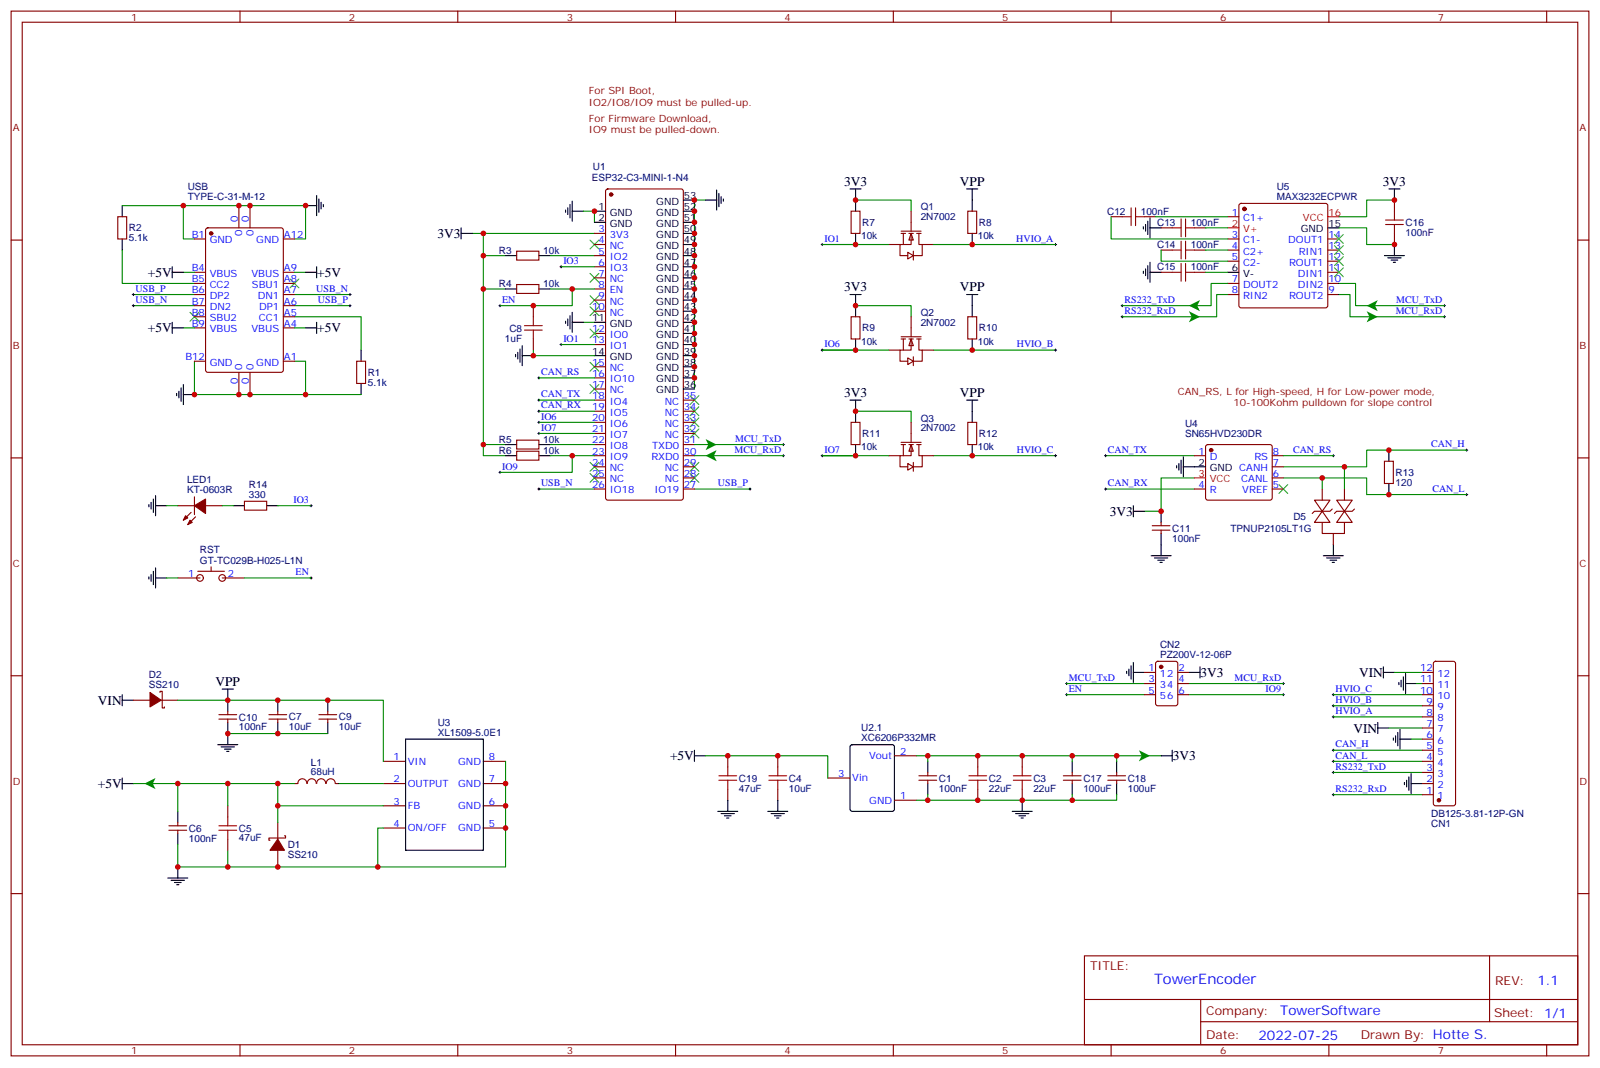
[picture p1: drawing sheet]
<svg xmlns="http://www.w3.org/2000/svg" width="508mm" height="339mm" viewBox="0 0 508 339" stroke-linecap="round" stroke-linejoin="round" font-family="sans-serif">
<g fill="none" stroke="#870000" stroke-width=".35">
<path d="M3.5 3.5h501v331.6h-501zM7.1 7.1h493.8v324.5h-493.8zM76.2 3.5v3.6M145.3 3.5v3.6M214.5 3.5v3.6M283.6 3.5v3.6M352.8 3.5v3.6M421.9 3.5v3.6M491.1 3.5v3.6M3.5 76.2h3.6M37.4 68.8h2.8v7h-2.8zM61.7 75.8h3.6"/>
<path d="M65.5 72.5l.5-.2h23.3l.6 .5 .1 44.7-.5 .6-23.5 .1-.7-.5v-44.7zM75.8 65.3v7M79.4 65.3v7M90 75.8h3.5M188.7 74.1h3.6M188.7 77.6h3.6M192.5 60.2l.5-.2h23.3l.6 .4 .1 97.6-.5 .7-23.5 .1-.7-.5v-97.6zM500.9 76.2h3.6M61.7 86.4h3.6M61.7 90h3.6M61.7 93.5h3.6M61.7 97h3.6"/>
<path d="M90 86.4h3.5M90 90h3.5M90 93.5h3.5M90 97h3.5M169.3 97v3.5M188.7 81.1h3.6M188.7 84.7h3.6M188.7 88.2h3.6M188.7 91.7h3.6M188.7 95.2h3.6M188.7 98.8h3.6M61.7 100.5h3.6"/>
<path d="M61.7 104.1h3.6M61.7 114.7h3.6M75.8 118.2v7M79.4 118.2v7M90 100.5h3.5M90 104.1h3.5M90 114.7h3.5M113.2 114.7h2.9v7h-2.9zM169.3 107.6v3.5M188.7 105.8h3.6M188.7 109.4h3.6M188.7 116.4h3.6"/>
<path d="M188.7 119.9h3.6M188.7 123.5h3.6M188.7 127h3.6M188.7 130.5h3.6M188.7 134.1h3.6M188.7 137.6h3.6M217 127h3.5M217 130.5h3.5M217 134.1h3.5M217 137.6h3.5M3.5 145.3h3.6M188.7 141.1h3.6"/>
<path d="M188.7 144.6h3.6M188.7 148.2h3.6M188.7 151.7h3.6M188.7 155.2h3.6M217 141.1h3.5M217 144.6h3.5M217 148.2h3.5M217 151.7h3.5M217 155.2h3.5M500.9 145.3h3.6M3.5 214.5h3.6M50.8 219.8v-.4h.7v5.3h.7v-.3"/>
<path d="M500.9 214.5h3.6M42.3 222.3h5.3M51.2 222.3h5.2M246.9 239.9v3.5M284 239.9h7M310.4 239.9v3.5M324.6 239.9v3.5M72.3 255.8v3.5M93.5 248.7h1M94.6 248.7a1.41 1.41 0 0 1 1.4-1.5 1.41 1.41 0 0 1 1.4 1.5M97.6 248.7a1.41 1.41 0 0 1 1.4-1.5 1.41 1.41 0 0 1 1.4 1.5M100.6 248.7a1.41 1.41 0 0 1 1.4-1.5 1.41 1.41 0 0 1 1.4 1.5"/>
<path d="M103.6 248.7a1.41 1.41 0 0 1 1.4-1.5 1.41 1.41 0 0 1 1.4 1.5M106.5 248.7h1.1M121.7 241.7h7.1M121.7 248.7h7.1M121.7 255.8h7.1M153.5 241.7h7M153.5 248.7h7M153.5 255.8h7M246.9 250.5v3.5M262.8 246.9h7.1M284 254h7M291.7 247.7h5.7"/>
<path d="M291.7 246.2h5.7M294.6 245.2v1M294.6 247.7v1M310.4 250.5v3.5M324.6 250.5v3.5M53.6 263.5h5.7M53.6 262.1h5.7M56.4 261.1v1M56.4 263.5v1.1M72.3 266.3v3.6M88.2 261.1v5.2M88.2 269.9v5.3"/>
<path d="M90.3 265.3h.4v.7h-5.3v.7h.3M121.7 262.8h7.1M153.5 262.8h7M3.5 283.6h3.6M500.9 283.6h3.6M344.3 303.4h156.6v28.2h-156.6zM344.3 317.2h156.5M381.2 317.2v14.1M472.9 303.4v20.9M76.2 331.6v3.5M145.3 331.6v3.5M214.5 331.6v3.5"/>
<path d="M283.6 331.6v3.5M352.8 331.6v3.5M381.2 324.3h119.6M421.9 331.6v3.5M491.1 331.6v3.5"/>
</g>
<g fill="none" stroke="#008700" stroke-width=".35">
<path d="M38.8 79.4v10.6h22.9M38.8 65.3h19.4M61.7 75.8h-3.5v-10.5h38.8v10.5h-3.5M149.9 74.1h38.8M153.5 74.1v70.5h7M185.2 67h3.5v3.6M224 63.5h-3.5v60M42.3 97h19.4M42.3 93.5h19.4M58.2 86.4h3.5M93.5 97h17.6M93.5 93.5h17.6"/>
<path d="M93.5 86.4h3.5M153.5 81.1h7M153.5 91.7h7M174.6 81.1h14.1M174.6 91.7h14.1M181.7 91.7v5.3h-23M58.2 104.1h3.5M61.7 114.7v10.5h35.3v-10.5h-3.5M93.5 100.5h21.2v10.6M93.5 104.1h3.5M185.2 102.3h3.5M97 125.2h17.7"/>
<path d="M171.1 127h17.6M171.1 130.5h17.6M171.1 134.1h17.6M153.5 141.1h7M171.1 155.2h17.6M174.6 144.6h14.1M174.6 141.1h14.1M181.7 144.6v5.3h-23M220.5 155.2h17.6M56.4 222.3h65.3v19.4M291 239.9h77.7M294.6 239.9v1.8"/>
<path d="M42.3 248.7h14.1M72.3 248.7h-15.9v8.8M88.2 248.7h-15.9v7.1M88.2 255.8h33.5M93.5 248.7h-5.3v12.4M107.6 248.7h14.1M160.5 241.7v33.5h-40.6v-12.4h1.8M291 254h33.6M294.6 252.2v1.8M56.4 268.1v7.1h15.9M72.3 269.9v5.3h47.6"/>
</g>
<g fill="none" stroke="#000" stroke-width=".35">
<path d="M38.8 65.3v3.5M38.8 75.8v3.6M97 65.3h3.5M100.5 62.1v6.3M101.2 63.1v4.3M102 64.2v2.1M102.7 64.9v.7M146.4 74.1h3.5M146.4 72.3v3.5M179.6 66.7v.7M180.3 66v2.1M181 64.9v4.2"/>
<path d="M181.7 63.9v6.3M181.7 67h3.5M188.7 67h3.6M188.7 70.6h3.6M217 63.5h3.5M217 67h3.5M217 70.6h3.5M217 77.6h3.5M217 74.1h3.5M224 63.5h3.5M227.5 60.3v6.4M228.2 61.4v4.2"/>
<path d="M229 62.4v2.2M229.7 63.1v.8M181.7 99.1v6.4M217 98.8h3.5M217 95.2h3.5M217 91.7h3.5M217 88.2h3.5M217 84.7h3.5M217 81.1h3.5M114.7 111.1v3.6M163.7 112.5v.7M164.4 111.8v2.1"/>
<path d="M165.1 110.8v4.2M165.8 112.9h3.5M165.8 109.7v6.4M179.6 102v.7M180.3 101.2v2.2M181 100.2v4.2M181.7 102.3h3.5M188.7 102.3h3.6M188.7 112.9h3.6M217 102.3h3.5M217 112.9h3.5M217 119.9h3.5"/>
<path d="M217 116.4h3.5M217 109.4h3.5M217 105.8h3.5M56.1 124.9v.7M56.8 124.2v2.1M57.5 123.1v4.3M58.2 125.2h3.5M58.2 122.1v6.3M114.7 121.7v3.5M217 123.5h3.5M38.8 220.5v3.5M38.8 222.3h3.5"/>
<path d="M128.8 234.6h24.7v35.3h-24.7zM270.1 236.6l.5-.2h12.7l.6 .4 .1 20-.5 .7h-12.9l-.7-.4v-20zM368.7 239.9h3.5M372.2 238.1v3.6M38.8 246.9v3.6M38.8 248.7h3.5M56.4 257.5v3.6M294.6 241.7v3.5M294.6 248.7v3.5M321.4 257.5h6.3M322.4 258.2h4.3M323.5 258.9h2.1"/>
<path d="M324.2 259.6h.7M324.6 254v3.5M56.4 264.6v3.5"/>
</g>
<g fill="none" stroke="#3c3" stroke-width=".35">
<path d="M187.3 76.2l2.8 2.8M190.1 76.2l-2.8 2.8M60.3 99.1l2.8 2.9M63.1 99.1l-2.8 2.9M92.1 88.5l2.8 2.9M94.9 88.5l-2.8 2.9M187.3 86.8l2.8 2.8M187.3 93.8l2.8 2.9M187.3 97.4l2.8 2.8M190.1 86.8l-2.8 2.8M190.1 93.8l-2.8 2.9M190.1 97.4l-2.8 2.8"/>
<path d="M187.3 115l2.8 2.8M187.3 104.4l2.8 2.8M190.1 115l-2.8 2.8M190.1 104.4l-2.8 2.8M187.3 122.1l2.8 2.8M190.1 122.1l-2.8 2.8M219.1 136.2l2.8 2.8M219.1 132.6l2.8 2.9M219.1 129.1l2.8 2.8M219.1 125.6l2.8 2.8M221.9 136.2l-2.8 2.8M221.9 132.6l-2.8 2.9"/>
<path d="M221.9 129.1l-2.8 2.8M221.9 125.6l-2.8 2.8M187.3 146.8l2.8 2.8M187.3 150.3l2.8 2.8M190.1 146.8l-2.8 2.8M190.1 150.3l-2.8 2.8M219.1 146.8l2.8 2.8M219.1 150.3l2.8 2.8M221.9 150.3l-2.8 2.8M221.9 146.8l-2.8 2.8"/>
</g>
<g fill="#870000" stroke="#870000" stroke-width=".35">
<path d="M88.2 266.3l2.1 3.6h-4.6z"/>
<path d="M47.6 219.8l3.6 2.5-3.6 2.1z"/>
<circle cx="67" cy="74.1" r=".53"/>
<circle cx="194" cy="61.7" r=".53"/>
</g>
<g fill="none" stroke="#a10000" stroke-width=".35">
<path d="M166.5 104.8h5.7M166.5 103.4h5.7M169.3 100.5v2.9M169.3 104.8v2.8M72.3 259.3v2.8M244.1 247.7h5.7M244.1 246.2h5.7M246.9 243.4v2.8M246.9 247.7v2.8M307.6 247.7h5.7M307.6 246.2h5.7M310.4 243.4v2.8"/>
<path d="M310.4 247.7v2.8M321.7 247.7h5.7M321.7 246.2h5.7M324.6 243.4v2.8M324.6 247.7v2.8M69.5 263.5h5.6M69.5 262.1h5.6M72.3 263.5v2.8"/>
</g>
<g fill="none" stroke="#000" stroke-width=".32">
<path d="M42 93.5h.7M42 97h.7M42.3 93.1v.7M42.3 96.7v.7M110.8 93.5h.7M110.8 97h.7M111.1 93.1v.7M111.1 96.7v.7M158.4 97h.7M158.7 96.7v.7M170.7 127h.7M170.7 130.5h.7"/>
<path d="M170.7 134.1h.7M171.1 126.6v.8M171.1 130.2v.7M171.1 133.7v.7M158.4 149.9h.7M158.7 149.6v.7M170.7 155.2h.7M171.1 154.9v.7M237.8 155.2h.7M238.1 154.9v.7M248.4 141.1h.7M248.4 144.6h.7"/>
<path d="M248.7 140.8v.7M248.7 144.3v.7"/>
</g>
<g fill="#090">
<path d="M45.9 248.7l3.5-1.8-.9 1.8 .9 1.8z"/>
<path d="M361.6 238.1l3.5 1.8-3.5 1.8 .9-1.8z"/>
</g>
<g fill="none" stroke="#000" stroke-width=".35">
<path d="M69.1 236.4h6.4M70.2 237.1h4.2M71.3 237.8h2.1M72 238.5h.7M72.3 222.3v3.5M72.3 229.3v7.1M88.2 222.3v3.5M88.2 229.3v3.5M104.1 222.3v3.5M104.1 229.3v3.5M220.5 239.9h3.5M220.5 238.1v3.6"/>
<path d="M243.8 257.5h6.3M244.8 258.2h4.3M245.9 258.9h2.1M246.6 259.6h.7M246.9 254v3.5M53.3 278.7h6.3M54.3 279.4h4.3M56.4 275.2v3.5M55.4 280.1h2.1M56.1 280.8h.7"/>
</g>
<path d="M72.3 232.8h31.8M224 239.9h38.8v7" fill="none" stroke="#008700" stroke-width=".35"/>
<path d="M69.5 228.2h5.6M69.5 226.8h5.6M72.3 225.8v1M72.3 228.2v1.1M85.4 228.2h5.6M85.4 226.8h5.6M88.2 225.8v1M88.2 228.2v1.1M101.2 228.2h5.7M101.2 226.8h5.7M104.1 225.8v1M104.1 228.2v1.1" fill="none" stroke="#870000" stroke-width=".35"/>
<g fill="#fff" stroke="#870000" stroke-width=".35">
<path d="M289.3 74.1l.7 2.1h-1.4z"/>
<path d="M288.2 80.1l1.8 1-1.8 1.1z"/>
</g>
<g fill="none" stroke="#870000" stroke-width=".35">
<path d="M270.2 67h2.8v7.1h-2.8zM282.2 77.6h3.6M286.1 73.4h6.4M286.1 74.1h1.4M286.8 74.1v3.5M288.6 74.1h1.4M289.3 74.1v3.5h-3.5v3.5h2.4M289.3 67v6.4M290 79.7v2.9M291 74.1h1.5M291.7 74.1v3.5h1.1v3.5h-2.8M292.8 77.6h3.5"/>
<path d="M307.3 67h2.8v7.1h-2.8zM270.2 100.5h2.8v7.1h-2.8zM307.3 100.5h2.8v7.1h-2.8z"/>
</g>
<path d="M269.9 60h3.5M271.6 60v7M306.9 60h3.5M308.7 60v7M271.6 74.1v3.5M308.7 74.1v3.5M269.9 93.5h3.5M271.6 93.5v7M306.9 93.5h3.5M308.7 93.5v7M271.6 107.6v3.5M308.7 107.6v3.5" fill="none" stroke="#000" stroke-width=".35"/>
<path d="M261.1 77.6h21.1M271.6 63.5h17.7v3.5M296.3 77.6h38.8M271.6 97h17.7v3.5M261.1 111.1h21.1M296.3 111.1h38.8" fill="none" stroke="#008700" stroke-width=".35"/>
<path d="M260.7 77.6h.7M261.1 77.3v.7M334.8 77.6h.7M335.1 77.3v.7M260.7 111.1h.7M261.1 110.8v.7M334.8 111.1h.7M335.1 110.8v.7" fill="none" stroke="#000" stroke-width=".32"/>
<g fill="#fff" stroke="#870000" stroke-width=".35">
<path d="M289.3 107.6l.7 2.1h-1.4z"/>
<path d="M288.2 113.6l1.8 1.1-1.8 1z"/>
</g>
<g fill="none" stroke="#870000" stroke-width=".35">
<path d="M282.2 111.1h3.6M286.1 106.9h6.4M286.1 107.6h1.4M286.8 107.6v3.5M288.6 107.6h1.4M289.3 107.6v3.5h-3.5v3.6h2.4M289.3 100.5v6.4M290 113.2v2.9M291 107.6h1.5M291.7 107.6v3.5h1.1v3.6h-2.8M292.8 111.1h3.5M270.2 134.1h2.8v7h-2.8z"/>
<path d="M307.3 134.1h2.8v7h-2.8z"/>
</g>
<path d="M269.9 127h3.5M271.6 127v7.1M306.9 127h3.5M308.7 127v7.1M271.6 141.1v3.5M308.7 141.1v3.5" fill="none" stroke="#000" stroke-width=".35"/>
<path d="M271.6 130.5h17.7v3.6M261.1 144.6h21.1M296.3 144.6h38.8" fill="none" stroke="#008700" stroke-width=".35"/>
<path d="M260.7 144.6h.7M261.1 144.3v.7M334.8 144.6h.7M335.1 144.3v.7" fill="none" stroke="#000" stroke-width=".32"/>
<g fill="#fff" stroke="#870000" stroke-width=".35">
<path d="M289.3 141.1l.7 2.1h-1.4z"/>
<path d="M288.2 147.1l1.8 1.1-1.8 1z"/>
</g>
<g fill="none" stroke="#870000" stroke-width=".35">
<path d="M164 79.7h7.1v2.9h-7.1zM352.8 68.8h3.5M363.4 68.8h3.5M368.7 79.4h3.5M368.7 72.3h3.5M379.2 79.4h3.6M379.2 72.3h3.6M389.8 68.8h3.5M389.8 75.8h3.5M389.8 79.4h3.5M393.6 64.8l.5-.2h26.8l.5 .2 .2 .5v31.7l-.3 .5-.4 .2h-26.8l-.5-.2-.3-.5v-31.7zM421.6 75.8h3.5"/>
<path d="M421.6 79.4h3.5M442.7 63.5v3.5M442.7 74.1v3.5M164 90.3h7.1v2.8h-7.1zM368.7 86.4h3.5M379.2 86.4h3.6M389.8 82.9h3.5M389.8 90h3.5M389.8 93.5h3.5M421.6 82.9h3.5M421.6 90h3.5M421.6 93.5h3.5"/>
<path d="M421.6 86.4h3.5M164 139.7h7.1v2.8h-7.1zM289.3 134.1v6.3M164 143.2h7.1v2.8h-7.1zM282.2 144.6h3.6M286.1 140.4h6.4M286.1 141.1h1.4M286.8 141.1v3.5M288.6 141.1h1.4M289.3 141.1v3.5h-3.5v3.6h2.4M290 146.8v2.8M291 141.1h1.5"/>
<path d="M291.7 141.1v3.5h1.1v3.6h-2.8M292.8 144.6h3.5M379.2 144.6h3.6M379.2 155.2h3.6M383 141.3l.5-.2h19.7l.5 .2 .2 .5v16.2l-.2 .5-.5 .3h-19.7l-.5-.3-.2-.5v-16.2zM403.9 144.6h3.6M403.9 155.2h3.6M403.9 151.7h3.6M403.9 148.2h3.6M417.3 158.8h5l-2.5 3.5zM419.8 155.2v3.6M424.4 158.8h4.9l-2.4 3.5z"/>
<path d="M426.9 155.2v3.6M439.6 146.4h2.8v7.1h-2.8zM365.8 168.3h5.7M365.8 166.9h5.7M368.7 165.8v1.1M368.7 168.3v1M419.8 162.3l2.5 3.5h-5zM419.8 165.8v3.5h7.1v-3.5M423 161.6l-.7 .7h-5l-.7 .7M423.3 169.3v3.6M426.9 162.3l2.4 3.5h-4.9zM430 161.6l-.7 .7h-4.9l-.7 .7"/>
</g>
<path d="M406 153.8l2.9 2.8M408.9 153.8l-2.9 2.8" fill="none" stroke="#3c3" stroke-width=".35"/>
<g fill="none" stroke="#000" stroke-width=".32">
<path d="M458.3 97h.7M458.6 96.7v.7M170.7 119.9h.7M171.1 119.6v.7M177.8 109.4h.7M178.2 109v.7M170.7 137.6h.7M171.1 137.2v.7M350.7 144.6h.7M350.7 155.2h.7M351 144.3v.7M351 154.9v.7"/>
<path d="M423 144.6h.7M423.3 144.3v.7M465.3 157h.7M465.3 142.9h.7M465.7 142.5v.7M465.7 156.6v.7"/>
</g>
<g fill="none" stroke="#008700" stroke-width=".35">
<path d="M352.8 68.8v7h37M366.9 68.8h22.9M368.7 79.4v3.5h21.1M382.8 72.3h7M382.8 79.4h7M425.1 72.3h8.8v5.3h8.8M442.7 63.5h-8.8v5.3h-8.8M382.8 86.4h7M169.3 111.1v1.8h19.4M171.1 119.9h17.6M178.2 109.4h10.5M171.1 137.6h17.6"/>
<path d="M351 155.2h28.2M351 144.6h28.2M379.2 151.7h-10.5v10.6h-5.3M407.5 151.7h12.3v3.5M407.5 148.2h19.4v7M407.5 144.6h15.8M419.8 151.7h14.1v5.3h31.8M465.7 142.9h-31.8v5.3h-7"/>
</g>
<g fill="none" stroke="#000" stroke-width=".35">
<path d="M441 60h3.5M442.7 60v3.5M363 72v.7M363.7 71.3v2.1M364.4 70.2v4.2M365.1 72.3h3.6M365.1 69.1v6.4M421.6 72.3h3.5M442.7 77.6v3.5M160.5 81.1h3.5M160.5 91.7h3.5M171.1 81.1h3.5"/>
<path d="M171.1 91.7h3.5M363 86.1v.7M363.7 85.4v2.1M364.4 84.3v4.2M365.1 86.4h3.6M365.1 83.3v6.3M389.8 86.4h3.5M439.6 81.1h6.3M440.6 81.8h4.3M441.7 82.6h2.1M442.4 83.3h.7M160.5 141.1h3.5"/>
<path d="M160.5 144.6h3.5M171.1 141.1h3.5M171.1 144.6h3.5M373.6 147.8v.7M374.3 147.1v2.1M375 146v4.3M375.7 148.2h7.1M375.7 145v6.3M441 142.9v3.5M441 153.5v3.5M359.8 162.3h3.6M359.8 160.5v3.5"/>
<path d="M365.5 176.4h6.3M366.5 177.1h4.3M367.6 177.8h2.1M368.3 178.5h.7M368.7 162.3v3.5M368.7 169.3v7.1M420.2 176.4h6.3M421.2 177.1h4.2M422.3 177.8h2.1M423 178.5h.7M423.3 172.9v3.5M70.6 218.7h3.5"/>
<path d="M72.3 218.7v3.6"/>
</g>
<g fill="#870000" stroke="#870000" stroke-width=".35">
<circle cx="384.5" cy="142.9" r=".53"/>
<circle cx="395.1" cy="66.3" r=".53"/>
</g>
<path d="M389.8 72.3h3.5M421.6 68.8h3.5M379.2 151.7h3.6" fill="none" stroke="#f00" stroke-width=".35"/>
<g fill="none" stroke="#a10000" stroke-width=".35">
<path d="M356.3 68.8h2.8M359.1 66v5.6M360.5 66v5.6M360.5 68.8h2.9M372.2 72.3h2.8M372.2 79.4h2.8M375 69.5v5.6M375 76.6v5.6M376.4 69.5v5.6M376.4 76.6v5.6M376.4 72.3h2.8M376.4 79.4h2.8"/>
<path d="M439.9 69.8h5.7M439.9 71.3h5.7M442.7 67v2.8M442.7 71.3v2.8M372.2 86.4h2.8M375 83.6v5.7M376.4 83.6v5.7M376.4 86.4h2.8"/>
</g>
<g fill="#090">
<path d="M224 139.3l3.5 1.8-3.5 1.8 .9-1.8z"/>
<path d="M224 144.6l3.5-1.7-.8 1.7 .8 1.8z"/>
<path d="M433.9 97l3.5-1.8-.8 1.8 .8 1.8z"/>
</g>
<path d="M458.3 100.5h.7M458.6 100.2v.7" fill="none" stroke="#000" stroke-width=".32"/>
<path d="M425.1 93.5h3.5v7h30" fill="none" stroke="#008700" stroke-width=".35"/>
<path d="M433.9 98.8l3.5 1.7-3.5 1.8 .9-1.8z" fill="#090"/>
<path d="M389.8 90h-5.3v7h-28.2M389.8 93.5h-3.5v7h-30M425.1 90h5.3v7h28.2" fill="none" stroke="#008700" stroke-width=".35"/>
<path d="M356 97h.7M356.3 96.7v.7M356 100.5h.7M356.3 100.2v.7" fill="none" stroke="#000" stroke-width=".32"/>
<g fill="#090">
<path d="M377.5 97l3.5-1.8-.9 1.8 .9 1.8z"/>
<path d="M377.5 98.8l3.5 1.7-3.5 1.8 .9-1.8z"/>
</g>
<g fill="none" stroke="#008700" stroke-width=".35">
<path d="M178.2 84.7h10.5M220.5 141.1h28.2M220.5 144.6h28.2M52.9 160.5h3.5M70.6 160.5h3.5M88.2 160.5h10.6M52.9 183.4h3.5M77.6 183.4h21.2M338.7 217h24.7M377.5 217h30M442.7 213.4h8.9M449.8 217h1.8"/>
<path d="M338.7 220.5h24.7M340.4 239.9v1.8M354.5 239.9v1.8M377.5 220.5h30M423.3 220.5h28.3M423.3 224h28.3M423.3 227.5h28.3M423.3 238.1h28.3M441 231.1h10.6M448 234.6h3.6M340.4 252.2v1.8h-15.8M354.5 252.2v1.8h-14.1"/>
<path d="M423.3 241.7h28.3M423.3 245.2h28.3M423.3 252.2h28.3"/>
</g>
<g fill="#870000" stroke="#870000" stroke-width=".35">
<path d="M58.9 163.7l.7 .7-1.4 .7z"/>
<path d="M60.3 165.1l.7 .7-1.4 .7z"/>
<path d="M61.7 160.5l3.6-2.1v4.6z"/>
<circle cx="368.7" cy="211.7" r=".53"/>
<circle cx="456.8" cy="254" r=".53"/>
</g>
<g fill="none" stroke="#870000" stroke-width=".35">
<path d="M61.7 157.7v5.6M77.6 159.1h7.1v2.8h-7.1zM56.4 160.5h5.3M60.7 162.6l-2.5 2.5M62.1 164l-2.5 2.5M65.3 160.5h5.3M67 179.9v1.4M56.4 183.4h7.1M62.8 181.3h8.5M70.6 183.4h7M363.4 213.4h3.5M363.4 217h3.5"/>
<path d="M367.1 210.1l.5-.2h5.6l.7 .4v13l-.4 .7h-5.9l-.7-.4v-13zM373.9 213.4h3.6M373.9 217h3.6M451.6 213.4h3.5M451.6 217h3.5M455.3 210.1l.5-.2h5.6l.5 .2 .2 .5v44.5l-.2 .5-.5 .2h-5.6l-.5-.3-.2-.4v-44.5zM231.1 239.9v3.5M363.4 220.5h3.5M373.9 220.5h3.6M451.6 220.5h3.5M451.6 238.1h3.5M451.6 234.6h3.5"/>
<path d="M451.6 231.1h3.5M451.6 227.5h3.5M451.6 224h3.5M231.1 250.5v3.5M337.6 247.7h5.7M337.6 246.2h5.7M340.4 245.2v1M340.4 247.7v1M351.7 247.7h5.7M351.7 246.2h5.7M354.5 245.2v1M354.5 247.7v1"/>
<path d="M451.6 252.2h3.5M451.6 248.7h3.5M451.6 245.2h3.5M451.6 241.7h3.5"/>
<circle cx="63.5" cy="183.4" r="1.06"/>
<circle cx="70.6" cy="183.4" r="1.06"/>
</g>
<g fill="none" stroke="#000" stroke-width=".32">
<path d="M177.8 84.7h.7M178.2 84.3v.7M98.4 160.5h.7M98.8 160.2v.7M98.4 183.4h.7M98.8 183.1v.7M338.3 217h.7M338.7 216.6v.7M407.1 217h.7M407.5 216.6v.7M338.3 220.5h.7M338.7 220.1v.7"/>
<path d="M407.1 220.5h.7M407.5 220.1v.7M423 220.5h.7M423 224h.7M423 227.5h.7M423 238.1h.7M423.3 220.1v.7M423.3 223.7v.7M423.3 227.2v.7M423.3 237.8v.7M423 241.7h.7M423 245.2h.7"/>
<path d="M423 252.2h.7M423.3 241.3v.7M423.3 244.8v.7M423.3 251.9v.7"/>
</g>
<g fill="none" stroke="#000" stroke-width=".35">
<path d="M54.7 86.4h3.5M54.7 84.7v3.5M97 86.4h3.5M100.5 84.7v3.5M54.7 102.3v3.5M54.7 104.1h3.5M97 104.1h3.5M100.5 102.3v3.5M48 159.5v2.1M48.7 158.4v4.2M49.4 157.3v6.4M47.3 160.2v.7"/>
<path d="M49.4 160.5h3.5M74.1 160.5h3.5M84.7 160.5h3.5M47.3 183.1v.7M48 182.4v2.1M48.7 181.3v4.3M49.4 180.3v6.3M49.4 183.4h3.5M357.7 213.1v.7M358.4 212.4v2.1M359.1 211.3v4.2M359.8 213.4h3.6"/>
<path d="M359.8 210.3v6.3M377.5 213.4h3.5M381 211.7v3.5M439.2 213.4h3.5M439.2 211.7v3.5M444.1 216.6v.7M444.9 215.9v2.1M445.6 214.8v4.3M446.3 217h3.5M446.3 213.8v6.3M437.4 231.1h3.6M437.4 229.3v3.5"/>
<path d="M442.4 234.2v.8M443.1 233.5v2.2M443.8 232.5v4.2M444.5 234.6h3.5M444.5 231.4v6.4M227.9 257.5h6.3M229 258.2h4.2M230 258.9h2.1M230.7 259.6h.7M231.1 254v3.5M340.4 241.7v3.5M340.4 248.7v3.5"/>
<path d="M354.5 241.7v3.5M354.5 248.7v3.5M445.9 248.4v.7M446.6 247.7v2.1M447.3 246.6v4.2M448 248.7h3.6M448 245.5v6.4"/>
</g>
<path d="M423.7 74.4l2.8 2.9M423.7 78l2.8 2.8M426.5 74.4l-2.8 2.9M426.5 78l-2.8 2.8M423.7 81.5l2.8 2.8M423.7 85l2.8 2.8M426.5 81.5l-2.8 2.8M426.5 85l-2.8 2.8" fill="none" stroke="#3c3" stroke-width=".35"/>
<path d="M228.2 247.7h5.7M228.2 246.2h5.7M231.1 243.4v2.8M231.1 247.7v2.8" fill="none" stroke="#a10000" stroke-width=".35"/>
<g fill="#c00">
<circle cx="61.7" cy="125.2" r=".88"/>
<circle cx="79.4" cy="125.2" r=".88"/>
<circle cx="75.8" cy="125.2" r=".88"/>
<circle cx="79.4" cy="65.3" r=".88"/>
<circle cx="75.8" cy="65.3" r=".88"/>
<circle cx="188.7" cy="67" r=".88"/>
<circle cx="220.5" cy="63.5" r=".88"/>
<circle cx="220.5" cy="67" r=".88"/>
<circle cx="220.5" cy="70.6" r=".88"/>
<circle cx="220.5" cy="74.1" r=".88"/>
<circle cx="220.5" cy="77.6" r=".88"/>
<circle cx="220.5" cy="81.1" r=".88"/>
<circle cx="220.5" cy="84.7" r=".88"/>
<circle cx="220.5" cy="88.2" r=".88"/>
<circle cx="220.5" cy="91.7" r=".88"/>
<circle cx="220.5" cy="95.2" r=".88"/>
<circle cx="220.5" cy="98.8" r=".88"/>
<circle cx="220.5" cy="102.3" r=".88"/>
<circle cx="220.5" cy="105.8" r=".88"/>
<circle cx="220.5" cy="109.4" r=".88"/>
<circle cx="220.5" cy="112.9" r=".88"/>
<circle cx="220.5" cy="116.4" r=".88"/>
<circle cx="220.5" cy="119.9" r=".88"/>
<circle cx="97" cy="125.2" r=".88"/>
<circle cx="97" cy="65.3" r=".88"/>
<circle cx="58.2" cy="65.3" r=".88"/>
<circle cx="294.6" cy="239.9" r=".88"/>
<circle cx="294.6" cy="254" r=".88"/>
<circle cx="181.7" cy="144.6" r=".88"/>
<circle cx="153.5" cy="74.1" r=".88"/>
<circle cx="153.5" cy="81.1" r=".88"/>
<circle cx="153.5" cy="91.7" r=".88"/>
<circle cx="153.5" cy="141.1" r=".88"/>
<circle cx="181.7" cy="91.7" r=".88"/>
<circle cx="169.3" cy="97" r=".88"/>
<circle cx="160.5" cy="262.8" r=".88"/>
<circle cx="160.5" cy="255.8" r=".88"/>
<circle cx="160.5" cy="248.7" r=".88"/>
<circle cx="119.9" cy="275.2" r=".88"/>
<circle cx="88.2" cy="255.8" r=".88"/>
<circle cx="88.2" cy="248.7" r=".88"/>
<circle cx="88.2" cy="275.2" r=".88"/>
<circle cx="72.3" cy="248.7" r=".88"/>
<circle cx="72.3" cy="275.2" r=".88"/>
<circle cx="56.4" cy="248.7" r=".88"/>
<circle cx="246.9" cy="239.9" r=".88"/>
<circle cx="72.3" cy="222.2" r=".88"/>
<circle cx="104.1" cy="222.2" r=".88"/>
<circle cx="88.2" cy="222.2" r=".88"/>
<circle cx="72.3" cy="232.8" r=".88"/>
<circle cx="88.2" cy="232.8" r=".88"/>
<circle cx="56.4" cy="275.2" r=".88"/>
<circle cx="271.6" cy="63.5" r=".88"/>
<circle cx="271.6" cy="77.6" r=".88"/>
<circle cx="308.7" cy="77.6" r=".88"/>
<circle cx="308.7" cy="111.1" r=".88"/>
<circle cx="271.6" cy="111.1" r=".88"/>
<circle cx="271.6" cy="97" r=".88"/>
<circle cx="308.7" cy="144.6" r=".88"/>
<circle cx="271.6" cy="144.6" r=".88"/>
<circle cx="271.6" cy="130.5" r=".88"/>
<circle cx="426.9" cy="148.2" r=".88"/>
<circle cx="368.7" cy="162.3" r=".88"/>
<circle cx="169.3" cy="112.9" r=".88"/>
<circle cx="441" cy="142.9" r=".88"/>
<circle cx="419.8" cy="151.7" r=".88"/>
<circle cx="441" cy="157" r=".88"/>
<circle cx="310.4" cy="254" r=".88"/>
<circle cx="310.4" cy="239.9" r=".88"/>
<circle cx="324.6" cy="254" r=".88"/>
<circle cx="324.6" cy="239.9" r=".88"/>
<circle cx="442.7" cy="63.5" r=".88"/>
<circle cx="442.7" cy="77.6" r=".88"/>
<circle cx="340.4" cy="254" r=".88"/>
<circle cx="340.4" cy="239.9" r=".88"/>
<circle cx="354.5" cy="239.9" r=".88"/>
<circle cx="231.1" cy="239.9" r=".88"/>
</g>
<text font-size="4.6" fill="#00f" x="366.4" y="312.4">TowerEncoder</text>
<g font-size="4.2">
<text x="268" y="58.9">3V3</text>
<text x="304.8" y="58.9">VPP</text>
<text x="439.1" y="58.9">3V3</text>
<text x="138.9" y="75.5">3V3</text>
<text x="46.9" y="87.9">+5V</text>
<text x="100.7" y="87.9">+5V</text>
<text x="268" y="92.4">3V3</text>
<text x="304.8" y="92.4">VPP</text>
<text x="46.9" y="105.5">+5V</text>
<text x="100.7" y="105.5">+5V</text>
<text x="268" y="125.9">3V3</text>
<text x="304.8" y="125.9">VPP</text>
<text x="352.4" y="163.7">3V3</text>
<text x="381.2" y="214.9">3V3</text>
<text x="431.5" y="214.9">VIN</text>
<text x="68.4" y="217.7">VPP</text>
<text x="31.1" y="223.7">VIN</text>
<text x="429.7" y="232.5">VIN</text>
<text x="212.7" y="241.3">+5V</text>
<text x="372.4" y="241.3">3V3</text>
<text x="31.1" y="250.1">+5V</text>
</g>
<g font-size="4.2" fill="#00f">
<text x="488.1" y="312.6">1.1</text>
<text x="406.5" y="322.2">TowerSoftware</text>
<text x="399.6" y="330">2022-07-25</text>
</g>
<g font-size="3.9" fill="#800">
<text x="346.1" y="308">TITLE:</text>
<text x="474.7" y="312.6">REV:</text>
<text x="383" y="322.2">Company:</text>
<text x="474.4" y="322.8">Sheet: 1/1</text>
<text x="383" y="329.8">Date:</text>
<text x="432" y="329.9">Drawn By: Hotte S.</text>
</g>
<g font-size="3.2" fill="#800">
<text x="41.6" y="6.5">1</text>
<text x="110.8" y="6.5">2</text>
<text x="179.9" y="6.5">3</text>
<text x="249.1" y="6.5">4</text>
<text x="318.2" y="6.5">5</text>
<text x="387.3" y="6.5">6</text>
<text x="456.5" y="6.5">7</text>
<text x="187" y="30">For SPI Boot,</text>
<text x="187" y="33.5">IO2/IO8/IO9 must be pulled-up.</text>
<text x="4.1" y="41.6">A</text>
<text x="187" y="38.8">For Firmware Download,</text>
<text x="501.5" y="41.6">A</text>
<text x="187" y="42.3">IO9 must be pulled-down.</text>
<text x="4.1" y="110.8">B</text>
<text x="501.5" y="110.8">B</text>
<text x="373.9" y="125.2">CAN_RS, L for High-speed, H for Low-power mode,</text>
<text x="391.6" y="128.8">10-100Kohm pulldown for slope control</text>
<text x="4.1" y="179.9">C</text>
<text x="501.5" y="179.9">C</text>
<text x="4.1" y="249.1">D</text>
<text x="501.5" y="249.1">D</text>
<text x="41.6" y="334.6">1</text>
<text x="110.8" y="334.6">2</text>
<text x="179.9" y="334.6">3</text>
<text x="249.1" y="334.6">4</text>
<text x="318.2" y="334.6">5</text>
<text x="387.3" y="334.6">6</text>
<text x="456.5" y="334.6">7</text>
</g>
<g font-size="3.2" fill="#000080">
<text x="187.9" y="57.6">ESP32-C3-MINI-1-N4</text>
<text x="188.2" y="54.1">U1</text>
<text x="59.6" y="63.5">TYPE-C-31-M-12</text>
<text x="59.6" y="60.4">USB</text>
<text x="405.4" y="63.5">MAX3232ECPWR</text>
<text x="405.4" y="60.4">U5</text>
<text x="273.8" y="71.7">R7</text>
<text x="292.3" y="69.9">2N7002</text>
<text x="292.3" y="66.8">Q1</text>
<text x="310.8" y="71.7">R8</text>
<text x="351.5" y="68.2">C12</text>
<text x="362.2" y="68.2">100nF</text>
<text x="367.4" y="71.7">C13</text>
<text x="378.1" y="71.7">100nF</text>
<text x="446.3" y="71.7">C16</text>
<text x="40.9" y="76.6">5.1k</text>
<text x="40.9" y="73.5">R2</text>
<text x="273.4" y="75.8">10k</text>
<text x="310.4" y="75.8">10k</text>
<text x="446.3" y="74.9">100nF</text>
<text x="158.4" y="80.5">R3</text>
<text x="172.5" y="80.5">10k</text>
<text x="367.4" y="78.8">C14</text>
<text x="378.1" y="78.8">100nF</text>
<text x="367.4" y="85.8">C15</text>
<text x="378.1" y="85.8">100nF</text>
<text x="158.4" y="91.1">R4</text>
<text x="172.5" y="91.1">10k</text>
<text x="292.3" y="100.3">Q2</text>
<text x="161.7" y="105.2">C8</text>
<text x="273.8" y="105.2">R9</text>
<text x="292.3" y="103.4">2N7002</text>
<text x="310.8" y="105.2">R10</text>
<text x="160.3" y="108.4">1uF</text>
<text x="273.4" y="109.4">10k</text>
<text x="310.4" y="109.4">10k</text>
<text x="116.8" y="119.3">R1</text>
<text x="116.8" y="122.5">5.1k</text>
<text x="292.3" y="136.9">2N7002</text>
<text x="292.3" y="133.8">Q3</text>
<text x="376.3" y="135.5">U4</text>
<text x="158.4" y="140.5">R5</text>
<text x="172.5" y="140.5">10k</text>
<text x="273.4" y="142.9">10k</text>
<text x="273.8" y="138.7">R11</text>
<text x="310.4" y="142.9">10k</text>
<text x="310.8" y="138.7">R12</text>
<text x="376.3" y="138.7">SN65HVD230DR</text>
<text x="158.4" y="144">R6</text>
<text x="172.5" y="144">10k</text>
<text x="59.4" y="153.3">LED1</text>
<text x="79" y="154.9">R14</text>
<text x="443.1" y="154.2">120</text>
<text x="443.1" y="151.1">R13</text>
<text x="59.4" y="156.6">KT-0603R</text>
<text x="79" y="158">330</text>
<text x="410.6" y="165.2">D5</text>
<text x="372.2" y="171.9">100nF</text>
<text x="372.2" y="168.8">C11</text>
<text x="390.7" y="168.7">TPNUP2105LT1G</text>
<text x="63.5" y="178.9">GT-TC029B-H025-L1N</text>
<text x="63.5" y="175.5">RST</text>
<text x="368.3" y="208.8">PZ200V-12-06P</text>
<text x="368.3" y="205.7">CN2</text>
<text x="47.3" y="215.3">D2</text>
<text x="47.3" y="218.4">SS210</text>
<text x="75.8" y="231.9">100nF</text>
<text x="75.8" y="228.7">C10</text>
<text x="91.7" y="231.9">10uF</text>
<text x="91.7" y="228.7">C7</text>
<text x="107.6" y="231.9">10uF</text>
<text x="107.6" y="228.7">C9</text>
<text x="139" y="233.5">XL1509-5.0E1</text>
<text x="139" y="230.4">U3</text>
<text x="273.5" y="232.1">U2.1</text>
<text x="273.5" y="235.3">XC6206P332MR</text>
<text x="98.7" y="243">L1</text>
<text x="98.7" y="246.1">68uH</text>
<text x="234.6" y="251.3">47uF</text>
<text x="234.6" y="248.1">C19</text>
<text x="250.5" y="251.3">10uF</text>
<text x="250.5" y="248.1">C4</text>
<text x="298.1" y="251.3">100nF</text>
<text x="298.1" y="248.1">C1</text>
<text x="314" y="251.2">22uF</text>
<text x="314" y="248.1">C2</text>
<text x="328.1" y="251.2">22uF</text>
<text x="328.1" y="248.1">C3</text>
<text x="344" y="251.2">100uF</text>
<text x="344" y="248.1">C17</text>
<text x="358.1" y="251.2">100uF</text>
<text x="358.1" y="248.1">C18</text>
<text x="75.8" y="263.9">C5</text>
<text x="454.4" y="259.3">DB125-3.81-12P-GN</text>
<text x="454.4" y="262.4">CN1</text>
<text x="60" y="267.1">100nF</text>
<text x="60" y="264">C6</text>
<text x="75.8" y="267.1">47uF</text>
<text x="91.4" y="269.2">D1</text>
<text x="91.4" y="272.4">SS210</text>
</g>
<g font-size="3.2">
<text x="208.4" y="64.9">GND</text>
<text x="217.1" y="63.1">53</text>
<text x="190.1" y="66.7">1</text>
<text x="190.1" y="70.2">2</text>
<text x="193.6" y="68.4">GND</text>
<text x="193.6" y="72">GND</text>
<text x="208.4" y="72">GND</text>
<text x="208.4" y="68.4">GND</text>
<text x="217.1" y="70.2">51</text>
<text x="217.1" y="66.7">52</text>
<text x="421.7" y="72">15</text>
<text x="208.4" y="75.5">GND</text>
<text x="217.1" y="77.3">49</text>
<text x="217.1" y="73.7">50</text>
<text x="413" y="73.7">GND</text>
<text x="208.4" y="82.6">GND</text>
<text x="208.4" y="79">GND</text>
<text x="217.1" y="80.8">48</text>
<text x="208.4" y="89.6">GND</text>
<text x="208.4" y="86.1">GND</text>
<text x="217.1" y="87.8">46</text>
<text x="217.1" y="84.3">47</text>
<text x="391.2" y="86.1">6</text>
<text x="394.7" y="87.8">V-</text>
<text x="208.4" y="93.1">GND</text>
<text x="217.1" y="94.9">44</text>
<text x="217.1" y="91.4">45</text>
<text x="188.1" y="102">11</text>
<text x="208.4" y="100.2">GND</text>
<text x="208.4" y="96.7">GND</text>
<text x="217.1" y="102">42</text>
<text x="217.1" y="98.4">43</text>
<text x="193.6" y="103.7">GND</text>
<text x="208.4" y="107.2">GND</text>
<text x="208.4" y="103.7">GND</text>
<text x="217.1" y="105.5">41</text>
<text x="188.1" y="112.5">14</text>
<text x="208.4" y="110.8">GND</text>
<text x="217.1" y="112.5">39</text>
<text x="217.1" y="109">40</text>
<text x="193.6" y="114.3">GND</text>
<text x="208.4" y="117.8">GND</text>
<text x="208.4" y="114.3">GND</text>
<text x="217.1" y="119.6">37</text>
<text x="217.1" y="116.1">38</text>
<text x="208.4" y="124.9">GND</text>
<text x="208.4" y="121.4">GND</text>
<text x="217.1" y="123.1">36</text>
<text x="380.6" y="147.8">2</text>
<text x="384.1" y="149.6">GND CANH</text>
</g>
<g font-size="3.2" fill="#00f">
<text x="75.5" y="70.6" transform="rotate(-90 75.5 70.6)">0</text>
<text x="79" y="70.6" transform="rotate(-90 79 70.6)">0</text>
<text x="391.2" y="68.4">1</text>
<text x="394.7" y="70.2">C1+</text>
<text x="60.9" y="75.5">B1</text>
<text x="66.6" y="77.3">GND</text>
<text x="76.9" y="75" transform="rotate(-90 76.9 75)">0</text>
<text x="80.4" y="75" transform="rotate(-90 80.4 75)">0</text>
<text x="81.4" y="77.3">GND</text>
<text x="90.1" y="75.5">A12</text>
<text x="190.1" y="73.7">3</text>
<text x="190.1" y="77.3">4</text>
<text x="193.6" y="75.5">3V3</text>
<text x="261.8" y="76.7">IO1</text>
<text x="322.7" y="76.7">HVIO_A</text>
<text x="391.2" y="75.5">3</text>
<text x="394.7" y="77.3">C1-</text>
<text x="409" y="77.3">DOUT1</text>
<text x="421.7" y="75.5">14</text>
<text x="178.9" y="83.8">IO3</text>
<text x="190.1" y="80.8">5</text>
<text x="193.6" y="79">NC</text>
<text x="193.6" y="82.6">IO2</text>
<text x="391.2" y="79">4</text>
<text x="391.2" y="82.6">5</text>
<text x="394.7" y="80.8">C2+</text>
<text x="412.3" y="80.8">RIN1</text>
<text x="421.7" y="82.6">12</text>
<text x="421.7" y="79">13</text>
<text x="60.9" y="86.1">B4</text>
<text x="60.9" y="89.6">B5</text>
<text x="66.6" y="87.8">VBUS</text>
<text x="79.8" y="87.8">VBUS</text>
<text x="90.1" y="89.6">A8</text>
<text x="90.1" y="86.1">A9</text>
<text x="190.1" y="84.3">6</text>
<text x="190.1" y="87.8">7</text>
<text x="193.6" y="86.1">IO3</text>
<text x="193.6" y="89.6">NC</text>
<text x="391.2" y="89.6">7</text>
<text x="394.7" y="84.3">C2-</text>
<text x="409.3" y="84.3">ROUT1</text>
<text x="412.1" y="87.8">DIN1</text>
<text x="421.7" y="89.6">10</text>
<text x="421.7" y="86.1">11</text>
<text x="43" y="92.6">USB_P</text>
<text x="60.9" y="93.1">B6</text>
<text x="66.6" y="91.4">CC2</text>
<text x="66.6" y="94.9">DP2</text>
<text x="80" y="91.4">SBU1</text>
<text x="81.8" y="94.9">DN1</text>
<text x="90.1" y="93.1">A7</text>
<text x="100.4" y="92.6">USB_N</text>
<text x="190.1" y="91.4">8</text>
<text x="190.1" y="94.9">9</text>
<text x="193.6" y="93.1">EN</text>
<text x="391.2" y="93.1">8</text>
<text x="394.7" y="91.4">DOUT2</text>
<text x="394.7" y="94.9">RIN2</text>
<text x="409.3" y="94.9">ROUT2</text>
<text x="412.1" y="91.4">DIN2</text>
<text x="421.7" y="93.1">9</text>
<text x="43" y="96.1">USB_N</text>
<text x="60.9" y="96.7">B7</text>
<text x="60.9" y="100.2">B8</text>
<text x="66.6" y="98.4">DN2</text>
<text x="66.6" y="102">SBU2</text>
<text x="82.2" y="102">CC1</text>
<text x="82.3" y="98.4">DP1</text>
<text x="90.1" y="100.2">A5</text>
<text x="90.1" y="96.7">A6</text>
<text x="101" y="96.1">USB_P</text>
<text x="159.5" y="96.1">EN</text>
<text x="188.1" y="98.4">10</text>
<text x="193.6" y="96.7">NC</text>
<text x="193.6" y="100.2">NC</text>
<text x="357" y="96.1">RS232_TxD</text>
<text x="357" y="99.7">RS232_RxD</text>
<text x="443.1" y="99.7">MCU_RxD</text>
<text x="443.3" y="96.1">MCU_TxD</text>
<text x="60.9" y="103.7">B9</text>
<text x="66.6" y="105.5">VBUS</text>
<text x="79.8" y="105.5">VBUS</text>
<text x="90.1" y="103.7">A4</text>
<text x="188.1" y="105.5">12</text>
<text x="193.6" y="107.2">IO0</text>
<text x="178.9" y="108.5">IO1</text>
<text x="188.1" y="109">13</text>
<text x="193.6" y="110.8">IO1</text>
<text x="261.8" y="110.2">IO6</text>
<text x="322.8" y="110.2">HVIO_B</text>
<text x="58.9" y="114.3">B12</text>
<text x="66.6" y="116.1">GND</text>
<text x="76.9" y="117.5" transform="rotate(-90 76.9 117.5)">0</text>
<text x="80.4" y="117.5" transform="rotate(-90 80.4 117.5)">0</text>
<text x="81.4" y="116.1">GND</text>
<text x="90.1" y="114.3">A1</text>
<text x="171.8" y="119.1">CAN_RS</text>
<text x="188.1" y="116.1">15</text>
<text x="188.1" y="119.6">16</text>
<text x="193.6" y="117.8">NC</text>
<text x="75.5" y="122" transform="rotate(-90 75.5 122)">0</text>
<text x="79" y="122" transform="rotate(-90 79 122)">0</text>
<text x="188.1" y="123.1">17</text>
<text x="193.6" y="121.4">IO10</text>
<text x="193.6" y="124.9">NC</text>
<text x="171.8" y="126.1">CAN_TX</text>
<text x="171.8" y="129.6">CAN_RX</text>
<text x="188.1" y="126.6">18</text>
<text x="188.1" y="130.2">19</text>
<text x="193.6" y="128.4">IO4</text>
<text x="193.6" y="131.9">IO5</text>
<text x="211.1" y="131.9">NC</text>
<text x="211.1" y="128.4">NC</text>
<text x="217.1" y="130.2">34</text>
<text x="217.1" y="126.6">35</text>
<text x="171.8" y="133.2">IO6</text>
<text x="171.8" y="136.7">IO7</text>
<text x="188.1" y="133.7">20</text>
<text x="188.1" y="137.2">21</text>
<text x="193.6" y="135.5">IO6</text>
<text x="211.1" y="135.5">NC</text>
<text x="217.1" y="137.2">32</text>
<text x="217.1" y="133.7">33</text>
<text x="188.1" y="140.8">22</text>
<text x="193.6" y="139">IO7</text>
<text x="193.6" y="142.5">IO8</text>
<text x="207.1" y="142.5">TXD0</text>
<text x="211.1" y="139">NC</text>
<text x="217.1" y="140.8">31</text>
<text x="233.2" y="143.8">MCU_RxD</text>
<text x="233.4" y="140.2">MCU_TxD</text>
<text x="261.8" y="143.8">IO7</text>
<text x="322.8" y="143.8">HVIO_C</text>
<text x="351.7" y="143.8">CAN_TX</text>
<text x="410.5" y="143.8">CAN_RS</text>
<text x="454.4" y="142">CAN_H</text>
<text x="159.5" y="149">IO9</text>
<text x="188.1" y="144.3">23</text>
<text x="188.1" y="147.8">24</text>
<text x="193.6" y="146">IO9</text>
<text x="193.6" y="149.6">NC</text>
<text x="206.8" y="146">RXD0</text>
<text x="211.1" y="149.6">NC</text>
<text x="217.1" y="147.8">29</text>
<text x="217.1" y="144.3">30</text>
<text x="380.6" y="144.3">1</text>
<text x="384.1" y="146">D</text>
<text x="398.3" y="146">RS</text>
<text x="404.1" y="147.8">7</text>
<text x="404.1" y="144.3">8</text>
<text x="171.8" y="154.3">USB_N</text>
<text x="188.1" y="151.3">25</text>
<text x="188.1" y="154.9">26</text>
<text x="193.6" y="153.1">NC</text>
<text x="211.1" y="153.1">NC</text>
<text x="217.1" y="154.9">27</text>
<text x="217.1" y="151.3">28</text>
<text x="228" y="154.3">USB_P</text>
<text x="351.7" y="154.3">CAN_RX</text>
<text x="380.6" y="154.9">4</text>
<text x="394.1" y="153.1">CANL</text>
<text x="404.1" y="154.9">5</text>
<text x="404.1" y="151.3">6</text>
<text x="93.2" y="159.6">IO3</text>
<text x="193.6" y="156.6">IO18</text>
<text x="207.8" y="156.6">IO19</text>
<text x="384.1" y="156.6">R</text>
<text x="394.4" y="156.6">VREF</text>
<text x="454.8" y="156.1">CAN_L</text>
<text x="59.7" y="183.1">1</text>
<text x="72.3" y="183.1">2</text>
<text x="93.8" y="182.6">EN</text>
<text x="364.7" y="213.1">1</text>
<text x="368.2" y="214.8">12</text>
<text x="374.1" y="213.1">2</text>
<text x="450.9" y="213.1">12</text>
<text x="456.4" y="214.8">12</text>
<text x="339.4" y="216.1">MCU_TxD</text>
<text x="339.4" y="219.6">EN</text>
<text x="364.7" y="216.6">3</text>
<text x="364.7" y="220.1">5</text>
<text x="368.2" y="218.4">34</text>
<text x="368.2" y="221.9">56</text>
<text x="374.1" y="220.1">6</text>
<text x="374.1" y="216.6">4</text>
<text x="392" y="216.1">MCU_RxD</text>
<text x="401.8" y="219.6">IO9</text>
<text x="424" y="219.6">HVIO_C</text>
<text x="450.9" y="220.1">10</text>
<text x="450.9" y="216.6">11</text>
<text x="456.4" y="221.9">10</text>
<text x="456.4" y="218.4">11</text>
<text x="424" y="223.1">HVIO_B</text>
<text x="424" y="226.7">HVIO_A</text>
<text x="452.9" y="227.2">8</text>
<text x="452.9" y="223.7">9</text>
<text x="456.4" y="225.4">9</text>
<text x="452.9" y="230.7">7</text>
<text x="456.4" y="232.5">7</text>
<text x="456.4" y="229">8</text>
<text x="285.8" y="239.5">2</text>
<text x="424" y="237.2">CAN_H</text>
<text x="452.9" y="237.8">5</text>
<text x="452.9" y="234.2">6</text>
<text x="456.4" y="239.5">5</text>
<text x="456.4" y="236">6</text>
<text x="125" y="241.3">1</text>
<text x="129.5" y="242.7">VIN</text>
<text x="145.5" y="242.7">GND</text>
<text x="155.2" y="241.3">8</text>
<text x="275.9" y="240.9">Vout</text>
<text x="424" y="240.8">CAN_L</text>
<text x="424" y="244.3">RS232_TxD</text>
<text x="452.9" y="244.8">3</text>
<text x="452.9" y="241.3">4</text>
<text x="456.4" y="243.1">4</text>
<text x="125" y="248.4">2</text>
<text x="129.5" y="249.8">OUTPUT</text>
<text x="145.5" y="249.8">GND</text>
<text x="155.2" y="248.4">7</text>
<text x="266.1" y="246.6">3</text>
<text x="270.6" y="248">Vin</text>
<text x="424" y="251.4">RS232_RxD</text>
<text x="452.9" y="251.9">1</text>
<text x="452.9" y="248.4">2</text>
<text x="456.4" y="250.1">2</text>
<text x="456.4" y="246.6">3</text>
<text x="125" y="255.4">3</text>
<text x="129.5" y="256.8">FB</text>
<text x="145.5" y="256.8">GND</text>
<text x="155.2" y="255.4">6</text>
<text x="276" y="255.1">GND</text>
<text x="285.8" y="253.6">1</text>
<text x="456.4" y="253.6">1</text>
<text x="125" y="262.5">4</text>
<text x="129.5" y="263.9">ON/OFF</text>
<text x="145.5" y="263.9">GND</text>
<text x="155.2" y="262.5">5</text>
</g>
<g font-size="3.2" fill="#f00">
<text x="391.2" y="72">2</text>
<text x="413.7" y="70.2">VCC</text>
<text x="421.7" y="68.4">16</text>
<text x="394.7" y="73.7">V+</text>
<text x="380.6" y="151.3">3</text>
<text x="384.1" y="153.1">VCC</text>
</g>
</svg>
